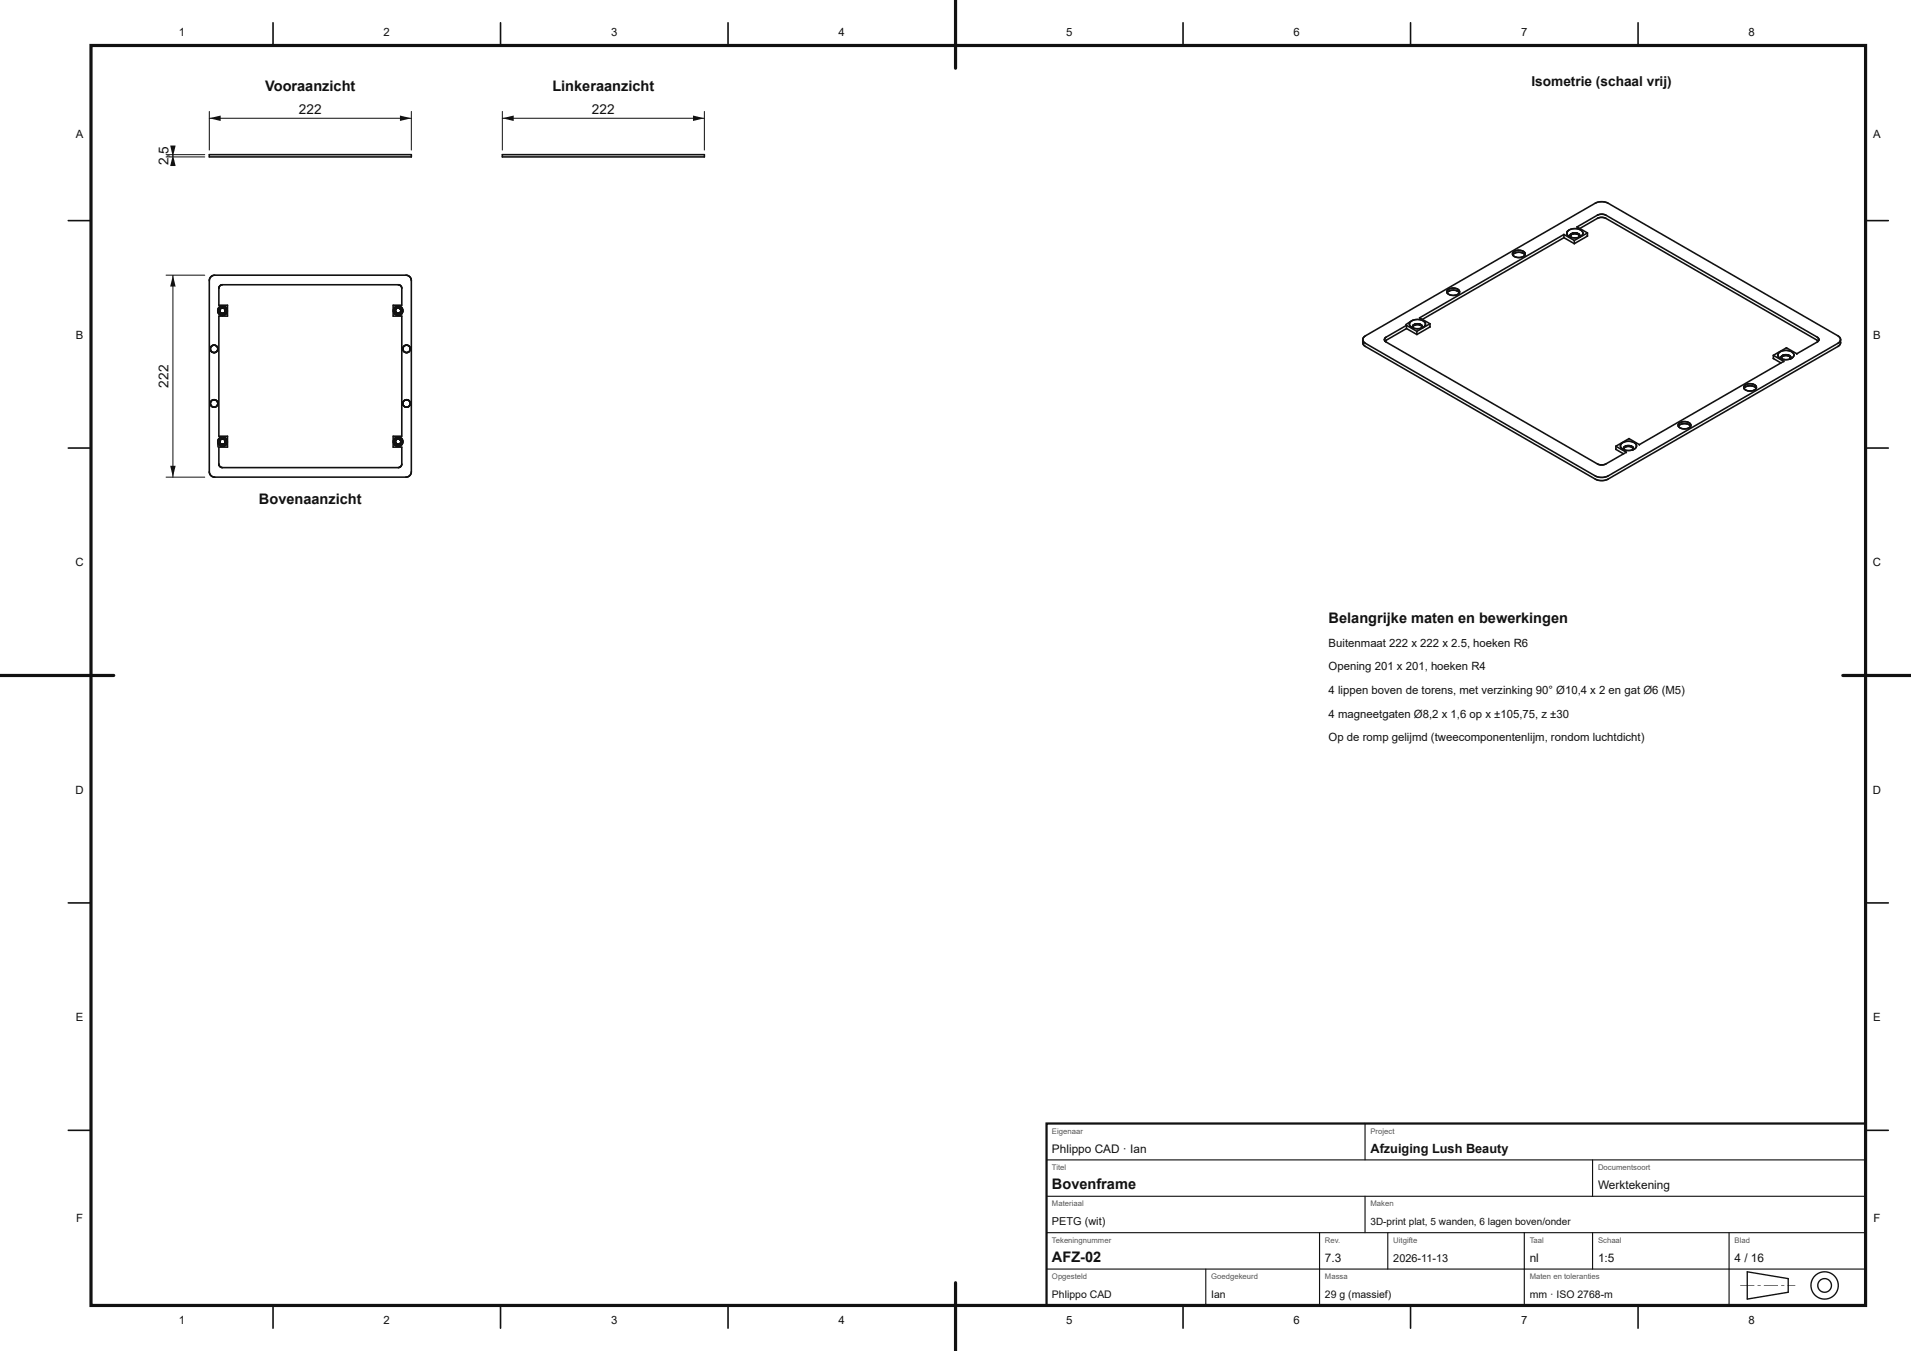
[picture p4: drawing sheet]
<svg xmlns="http://www.w3.org/2000/svg" width="420mm" height="297mm" viewBox="0 0 420 297" stroke-linecap="round" stroke-linejoin="round" font-family="sans-serif">
<g fill="none" stroke="#111" stroke-width=".35">
<path d="M46 34h44.4v.5h-44.4zM46.3 60.9l.9-.4h42a1.19 1.19 0 0 1 1.2 1.2v42a1.19 1.19 0 0 1-1.2 1.2h-42a1.19 1.19 0 0 1-1.2-1.2v-42zM47.9 68.3v.1M47.9 68.4v.4M47.9 68.5l.5 .7M48.3 68.2v.2M48.3 68.4l.1 .3M48.3 68.1v.1M48.3 68.4l.2 .4M48.3 68.5h.1M48.3 62.8l.5-.2h38.8l.5 .2 .2 .5v3.8h-1.9v2.4h1.9v26.4h-1.9v2.4h1.9v3.8l-.2 .5-.5 .2h-38.8l-.5-.2-.2-.5v-3.8h1.9v-2.4h-1.9v-26.4h1.9v-2.4h-1.9v-3.8zM48.4 69.2l.1 .1"/>
<path d="M48.4 67.9l-.1 .2M48.5 68.8l.5 .1M48.7 67.7l-.4 .5M48.7 67.7v.1M48.8 67.7h.2M48.8 67.7l-.3 .1M48.8 67.7h-.1M49 67.7l.5 .5M49 67.7l.1 .1M49.1 67.7l.4 .5M49.2 67.3l.4 .3M49.2 67.3h-.1a1.04 1.04 0 0 0-1.2 1.1"/>
<path d="M49.3 68.8l-.3 .1M49.5 68.5l-.5 .4-.5-.1M49.5 68.4l-.2 .4M49.5 68.2v.3M49.5 68.5h.1M49.5 68.2v.2M49.5 68.4v.1M49.6 67.5l.3 .5v.5M49.9 68.5l-.1 .4a1.04 1.04 0 0 1-1.3 .4M49.9 68.3v.2M86.5 68.4v.2M86.5 68.6l.1 .3"/>
<path d="M86.6 68.8v.1M86.6 68.9l.4 .3M86.9 68.2l.1 .5M87 67.4l-.5 .5v.7M87 67.9l-.1 .3M87 68a.58 .58 0 0 0 0 .6 .58 .58 0 0 0 .6 .3M87 69.2l.1 .1M87 69.2l.8 .1M87.1 68.8l.2 .1M87.3 67.3h.5l.5 .3M87.3 68.9h.1M87.3 67.3l-.4 .1"/>
<path d="M87.4 67.7h.2M87.4 67.7l-.4 .3M87.4 67.7l-.3 .1M87.6 67.7h-.2M87.6 67.7l.4 .2M87.6 67.7l.3 .1M87.7 68.9h-.1M87.7 68.9h.1M87.9 67.8l.1 .1M88 67.9h.1M88 68v.1M88 67.9l.1 .2"/>
<path d="M88 68.1a.63 .63 0 0 1-.7 .8M88 69.2l-.3 .1M88.1 68.5l-.4 .4M88.1 68.1v.4M88.2 67.5l.3 .4v.5M88.5 68.3l-.1 .5-.5 .5M47.9 96.9v1.3M47.9 97.2l.1 .5M47.9 96.9v.1M47.9 97.5l.1 .2M48 97.7a1.05 1.05 0 0 0 1.6 .1M48.3 97v.2"/>
<path d="M48.3 97.2l.2 .4M48.3 96.9v.3M48.5 97.6l.2 .1M48.5 96.6l-.2 .4M48.5 96.6h.1M48.7 96.5l-.2 .1M48.7 96.5l-.4 .5M48.7 97.7h.3M48.8 96.5l.6 .2M48.8 96.5h-.1M49 96.1h.2M49 96.5h.1"/>
<path d="M49.1 97.7h-.4M49.1 96.5l.2 .1M49.1 97.7h-.1M49.2 96.1l.4 .2M49.3 96.6h.1M49.3 97.6l-.2 .1M49.3 96.6l.2 .4M49.3 96.1a1.19 1.19 0 0 0-1.3 .4l-.1 .4M49.4 97.5l-.1 .1M49.4 96.7l.1 .3M49.5 97.2l-.1 .3M49.5 97v.2"/>
<path d="M49.6 96.3v.1M49.6 96.4l.3 .3M49.7 97.8h-.1M49.8 96.6l.1 .3M49.9 96.8v.4M49.9 97.3l-.3 .6M49.9 97.2v.1M86.5 97.1v.3M86.5 97.2v.2M86.5 97.4l.1 .3M86.6 97.6v.1M86.9 97.3l.4 .4"/>
<path d="M86.9 97.3h.1M87 96.7l-.1 .6M87 96.8l-.1 .4 .1 .3M87 96.7h.1M87.1 97.6l.2 .1M87.2 96.6l-.2 .1M87.2 96.6h.1M87.3 96.1h.5l.5 .3M87.3 96.1l-.5 .3-.3 .7M87.3 97.7h.1M87.3 97.7h.4M87.3 96.5l-.3 .2"/>
<path d="M87.4 97.7h.2M87.4 96.5h.2M87.4 96.5l-.2 .1M87.4 96.5h-.1M87.6 96.5h.1M87.7 97.7h-.1M87.7 96.5l.1 .1M87.7 96.5l.2 .1M87.8 98.1h-.1M87.8 96.6l.2 .1M87.9 97.6l-.2 .1M87.9 96.6l.1 .1"/>
<path d="M88 96.7h.1M88 96.8v.1M88 96.7l.1 .2M88 96.9v.5l-.3 .3M88.1 97.3h-.1M88.1 96.9v.4M88.1 97.3l-.1 .2M88.2 96.3l.1 .1M88.3 96.4l.1 .1M88.4 96.5l.1 .6-.1 .5M88.4 97.6v.1a1.03 1.03 0 0 1-1.8 0"/>
<circle cx="47.1" cy="76.7" r=".82"/>
<circle cx="89.3" cy="76.7" r=".82"/>
<circle cx="47.1" cy="88.7" r=".82"/>
<circle cx="89.3" cy="88.7" r=".82"/>
</g>
<circle cx="88" cy="69.2" r=".17" fill="#111"/>
<g fill="none" stroke="#111" stroke-width=".35">
<path d="M110.4 34h44.4v.5h-44.4z"/>
<circle cx="47" cy="76.7" r=".82"/>
<circle cx="48.9" cy="68.3" r="1.04"/>
<circle cx="48.9" cy="68.3" r=".64"/>
<circle cx="87.5" cy="68.3" r=".6"/>
<circle cx="87.5" cy="68.3" r=".64"/>
<circle cx="89.3" cy="76.7" r=".82"/>
<circle cx="47" cy="88.7" r=".82"/>
<circle cx="48.9" cy="97.1" r=".64"/>
<circle cx="87.5" cy="97.1" r=".64"/>
<circle cx="87.5" cy="97.1" r=".6"/>
<circle cx="89.3" cy="88.7" r=".82"/>
</g>
<path d="M46 24.5v8.5M46 26h44.4M90.4 24.5v8.5" fill="none" stroke="#111" stroke-width=".22"/>
<g fill="#111">
<path d="M46 26l2.5-.6v1.2z"/>
<path d="M87.9 25.4l2.5 .6-2.5 .6z"/>
</g>
<path d="M36.5 34.5h8.5M36.5 34h8.5M38 34v.5" fill="none" stroke="#111" stroke-width=".22"/>
<g fill="#111">
<path d="M37.4 32h1.2l-.6 2.5z"/>
<path d="M38 34l.6 2.5h-1.2z"/>
</g>
<path d="M36.5 60.5h8.5M38 60.5v44.4M36.5 104.9h8.5" fill="none" stroke="#111" stroke-width=".22"/>
<g fill="#111">
<path d="M37.4 102.4h1.2l-.6 2.5z"/>
<path d="M38 60.5l.6 2.5h-1.2z"/>
</g>
<path d="M110.4 24.5v8.5M110.4 26h44.4M154.8 24.5v8.5" fill="none" stroke="#111" stroke-width=".22"/>
<g fill="#111">
<path d="M110.4 26l2.5-.6v1.2z"/>
<path d="M152.3 25.4l2.5 .6-2.5 .6z"/>
</g>
<g fill="none" stroke="#111" stroke-width=".35">
<path d="M332.5 56.1a.95 .95 0 0 1 1.2-1.1 1.15 1.15 0 0 1 1.5 1l-.1 .1M332.5 56.1a1.84 1.84 0 0 0 2.6 0M332.5 56a1.84 1.84 0 0 1 2.6 0M332.5 56l-.1 .1M335.1 56v.1M343.7 51.6l2.3 1.3M343.7 52.3l2.3 1.3M343.7 52.3l-31.1 17.9M343.7 51.6v.7M343.7 51.6l-31.7 18.3M344.4 51.5l.1 .2M344.4 51.6l.5 .4"/>
<path d="M344.6 50.7l-.3 .5 .1 .4M344.7 50.6a2.55 2.55 0 0 1 3 .2M344.9 50.6l-.5 .3M344.9 52l.2 .1M344.9 52h.1M345.1 51.8v.1a1.25 1.25 0 0 1 2 0M345.1 51.8l.2 .4M345.1 52.1l1 .2 1-.2M345.1 52.1l.1 .1M345.5 51.3l-.2 .1a.45 .45 0 0 0-.2 .7M345.5 51.3a1.1 1.1 0 0 1 1.7 .7l-.1 .1M345.6 51.3l-.4 .3-.1 .2"/>
<path d="M346 52.9v.7M346.4 51.3l.6 .2 .1 .4M346.4 51.2l-.9 .1M346.6 49.9l2.3 1.3M346.6 49.9l4.5-2.6 .9-.2 .9 .2 46.4 26.8 .4 .5M346.6 49.9v.1M347.1 52.1l-.1 .1M347.1 51.9l-.2 .3M347.2 50.2l3.9-2.2 .8-.2 1 .2 46.7 27M347.3 52l-.2 .1M347.7 50.8l.2 .5M347.9 51.2v.1"/>
<path d="M347.9 51.3l-.2 .4-.6 .4M348.8 51.9h.1M348.9 51.2v.7M348.9 51.9l-2.9 1.7M348.9 51.2l-2.9 1.7M299.5 74.6v1l.6 .6 50.5 29.1 1.4 .4 1.4-.4 50.5-29.1 .6-.6v-1M299.5 74.6l.2-.4 .4-.4 50.5-29.1 1.4-.4 1.4 .4 50.5 29.1 .4 .4 .2 .4M299.5 74.6l.2 .5 .4 .4 50.5 29.1 1.2 .4 .8-.1 .8-.3 50.5-29.1 .4-.4 .2-.5M309.1 72.2l-4.7 2.8M309.1 71.5l-4.5 2.7-.3 .3v.4l.4 .3 46.4 26.8 .8 .2 1-.2 4.5-2.6M309.1 71.5l2.3 1.3M309.1 72.2l2.3 1.3"/>
<path d="M309.1 71.5v.7M309.8 71.1v.5l.5 .4M309.9 70.9l-.1 .2M310.1 70.6l-.4 .4M310.3 72l.2 .1M310.3 72h.1M310.4 70.5l1.5-.2 1.4 .6M310.5 70.4l-1.6 1M310.5 71.8l.2 .4M310.5 72.1l1.2 .2M310.5 72.1h.1M311 71.3l-.4 .2-.1 .3"/>
<path d="M311.3 71.2l-.3 .1M311.3 71.2l-.3 .1a.51 .51 0 0 0-.5 .2 .51 .51 0 0 0 0 .6M311.4 72.8v.7M311.6 71.2l.4 .1M311.6 71.2h.3a.57 .57 0 0 1 .6 .8l-.1 .1M311.6 71.2h-.3M312 69.9l2.3 1.3M312 69.9v.1M312.1 71.3l.4 .4M312.5 71.8a1.32 1.32 0 0 0-2 0M312.5 71.8v.1M312.5 72.1l-1.1 .2"/>
<path d="M312.5 71.7v.2M312.5 71.9l-.2 .3M312.6 72l-.2 .1M312.8 72l-.2 .1M312.8 72h-.1M312.9 70.6l.2 .2M313 71.8l-.2 .2M313.1 70.8l.2 .4M313.2 71.6l-.2 .2M313.3 71.2h.1M313.3 71.2l-.2 .4M314.2 71.8l.1 .1"/>
<path d="M314.3 71.2v.7M314.3 71.9l-2.9 1.6M314.3 71.2l-2.9 1.6M318 64.4a1.81 1.81 0 0 1 2.7 0M318.1 63.8a1.78 1.78 0 0 1 2.7 .3 1.59 1.59 0 0 1-2.6 .5l-.2-.4zM389.7 78.1v.7M389.7 78.1l2.3 1.3M389.7 78.8l1.7 1M389.8 78.8h-.1M390.8 77.8l.1 .7M390.8 77.8h.1M390.8 78.4l.4 .4"/>
<path d="M391.1 77.4l-.4 .4M391.2 78.8l.3 .1M391.2 77.3l-.3 .3M391.2 78.8h.1M391.5 78.7l.2 .3M391.5 78.9h.2M391.5 78.9l.6 .2M392 79.4v.1M392 79.4l-31.7 18.3M392.2 78a.6 .6 0 0 0-.6 .2 .6 .6 0 0 0-.1 .7M392.2 78l.9 .1M392.2 78l1.1 .2 .3 .3-.2 .4"/>
<path d="M392.2 78l-.6 .3-.1 .4M392.6 76.5h.1M392.6 76.5l2.3 1.3M392.6 76.5l-2.9 1.6M392.8 77l1 .4 .5 .7M392.9 77.1l-.8-.1-.9 .3M393.1 78.1l.4 .5M393.3 78.9l-1.5 .1M393.3 78.9v.1M393.4 78.9h.1M393.5 78.9h-.2M393.5 78.6a1.27 1.27 0 0 0-2 .1"/>
<path d="M393.5 78.6l-.2 .3M393.7 78.8l-.2 .1M394.2 77.9v.2M394.2 78.1l-.5 .7M394.9 77.8v.1M399.7 74.6l-.4 .6-4.4 2.6M399.7 74.6v.1M355.1 98.1v.7M355.1 98.1l2.3 1.3M355.1 98.8l1.7 1M355.2 98.7l-.1 .1M356.2 97.7l-.1 .5 .5 .5"/>
<path d="M356.3 97.5l-.2 .3M356.5 97.4l-.2 .1M356.6 98.7l.4 .2M356.6 98.7l.1 .1M356.9 98.6l.2 .3M357.3 98.1a.49 .49 0 0 0-.5 .3 .49 .49 0 0 0 .2 .5M357.3 98.1l-.3 .2-.1 .3a1.34 1.34 0 0 1 1.8-.3l.2 .2M357.4 99.4v.1M358 96.4v.1M358 96.4l2.3 1.3M358 96.4l-2.9 1.7M358.1 98l-.8 .1"/>
<path d="M358.2 98l-.9 .1M358.3 98l.4 .2 .2 .4M358.3 98l.4 .1a.46 .46 0 0 1 .1 .8M358.3 98h-.2M358.8 97.2l.6 .3 .3 .6M358.8 98.9h.1M358.9 98.5v.1M358.9 97.2a2.68 2.68 0 0 0-2.6 .3M358.9 98.7l-.2 .2M358.9 98.6v.1M359.1 98.7l-.9 .3-1.2-.1M359.1 98.7v.1"/>
<path d="M359.6 97.9v.4l-.5 .4M360.3 97.7v.1M368.8 93.7a1.81 1.81 0 0 1 2.7 0M369 93.1a1.7 1.7 0 0 1 2.6 .4 1.61 1.61 0 0 1-2.8 0zM383.3 85.4a1.84 1.84 0 0 0 2.6 0M383.3 85.4l-.1-.1a1.23 1.23 0 0 1 1.8-.9l.8 .4 .2 .3-.1 .3M383.3 85.4a1.85 1.85 0 0 1 2.6 0M383.3 85.4h.1M385.9 85.4h.1"/>
</g>
<circle cx="392.1" cy="79.1" r=".17" fill="#111"/>
<path d="M20 10h390v277h-390z" fill="none" stroke="#111" stroke-width=".7" stroke-linecap="butt"/>
<path d="M210 0v15M0 148.5h25M405 148.5h14.9M210 282v15" fill="none" stroke="#111" stroke-width=".7"/>
<g fill="none" stroke="#111" stroke-width=".35">
<path d="M60 5v5M110 5v5M160 5v5M210 5v5M260 5v5M310 5v5M360 5v5M15 48.5h5M410 48.5h5M15 98.5h5M410 98.5h5M15 148.5h5"/>
<path d="M410 148.5h5M15 198.5h5M410 198.5h5M15 248.5h5M410 248.5h5M60 287v5M110 287v5M160 287v5M210 287v5M260 287v5M310 287v5M360 287v5"/>
</g>
<path d="M230 247h180v40h-180z" fill="none" stroke="#111" stroke-width=".5"/>
<g fill="none" stroke="#111" stroke-width=".25">
<path d="M230 255h180M300 247v8M350 255v8M230 279h180M230 271h180M230 263h180M265 279v8M290 271v16M300 263v8M305 271v8M335 271v16M350 271v8"/>
<path d="M380 271v16"/>
</g>
<path d="M384 279.6l9 1.5v3l-9 1.5z" fill="none" stroke="#111" stroke-width=".3"/>
<path d="M382.4 282.5l3.2 .1-3.1 .1zM386.2 282.5l.8 .1-.7 .1zM387.6 282.5l3.2 .1-3.1 .1zM391.4 282.5l.8 .1-.7 .1zM392.8 282.5l1.8 .1-1.7 .1z" fill="#111"/>
<g fill="none" stroke="#111" stroke-width=".3">
<circle cx="401" cy="282.6" r="3"/>
<circle cx="401" cy="282.6" r="1.5"/>
</g>
<g font-size="3.2" fill="#111">
<text x="58.3" y="20">Vooraanzicht</text>
<text x="121.4" y="20">Linkeraanzicht</text>
<text x="56.9" y="110.9">Bovenaanzicht</text>
<text x="292" y="137">Belangrijke maten en bewerkingen</text>
<text x="231.2" y="261.4">Bovenframe</text>
<text x="231.2" y="277.4">AFZ-02</text>
</g>
<g font-size="3" fill="#111">
<text x="336.6" y="19">Isometrie (schaal vrij)</text>
<text x="65.7" y="25">222</text>
<text x="130.1" y="25">222</text>
<text x="37" y="33.8" transform="rotate(-90 37 33.8)">5</text>
<text x="37" y="36.3" transform="rotate(-90 37 36.3)">2,</text>
<text x="37" y="85.2" transform="rotate(-90 37 85.2)">222</text>
</g>
<text font-size="2.8" fill="#111" x="301.2" y="253.4">Afzuiging Lush Beauty</text>
<g font-size="2.6" fill="#111">
<text x="231.2" y="253.4">Phlippo CAD · Ian</text>
<text x="351.2" y="261.4">Werktekening</text>
<text x="291.2" y="277.4">7.3</text>
<text x="336.2" y="277.4">nl</text>
<text x="351.2" y="277.4">1:5</text>
<text x="381.2" y="277.4">4 / 16</text>
</g>
<g font-size="2.5" fill="#111">
<text x="39.3" y="8">1</text>
<text x="84.3" y="8">2</text>
<text x="134.3" y="8">3</text>
<text x="184.3" y="8">4</text>
<text x="234.3" y="8">5</text>
<text x="284.3" y="8">6</text>
<text x="334.3" y="8">7</text>
<text x="384.3" y="8">8</text>
<text x="16.7" y="30.2">A</text>
<text x="411.7" y="30.2">A</text>
<text x="16.7" y="74.5">B</text>
<text x="411.7" y="74.5">B</text>
<text x="16.6" y="124.5">C</text>
<text x="411.6" y="124.5">C</text>
<text x="292" y="142.2">Buitenmaat 222 x 222 x 2.5, hoeken R6</text>
<text x="292" y="147.4">Opening 201 x 201, hoeken R4</text>
<text x="292" y="152.6">4 lippen boven de torens, met verzinking 90° Ø10,4 x 2 en gat Ø6 (M5)</text>
<text x="292" y="157.8">4 magneetgaten Ø8,2 x 1,6 op x ±105,75, z ±30</text>
<text x="292" y="163">Op de romp gelijmd (tweecomponentenlijm, rondom luchtdicht)</text>
<text x="16.6" y="174.5">D</text>
<text x="411.6" y="174.5">D</text>
<text x="16.7" y="224.5">E</text>
<text x="411.7" y="224.5">E</text>
<text x="16.7" y="268.7">F</text>
<text x="411.7" y="268.7">F</text>
<text x="39.3" y="291">1</text>
<text x="84.3" y="291">2</text>
<text x="134.3" y="291">3</text>
<text x="184.3" y="291">4</text>
<text x="234.3" y="291">5</text>
<text x="284.3" y="291">6</text>
<text x="334.3" y="291">7</text>
<text x="384.3" y="291">8</text>
</g>
<g font-size="2.4" fill="#111">
<text x="231.2" y="269.4">PETG (wit)</text>
<text x="306.2" y="277.4">2026-11-13</text>
</g>
<g font-size="2.3" fill="#111">
<text x="231.2" y="285.4">Phlippo CAD</text>
<text x="266.2" y="285.4">Ian</text>
<text x="291.2" y="285.4">29 g (massief)</text>
<text x="336.2" y="285.4">mm · ISO 2768-m</text>
</g>
<text font-size="2.2" fill="#111" x="301.2" y="269.4">3D-print plat, 5 wanden, 6 lagen boven/onder</text>
<g font-size="1.7" fill="#555">
<text x="231.2" y="249.2">Eigenaar</text>
<text x="301.2" y="249.2">Project</text>
<text x="231.2" y="257.2">Titel</text>
<text x="351.2" y="257.2">Documentsoort</text>
<text x="231.2" y="265.2">Materiaal</text>
<text x="301.2" y="265.2">Maken</text>
<text x="231.2" y="273.2">Tekeningnummer</text>
<text x="291.2" y="273.2">Rev.</text>
<text x="306.2" y="273.2">Uitgifte</text>
<text x="336.2" y="273.2">Taal</text>
<text x="351.2" y="273.2">Schaal</text>
<text x="381.2" y="273.2">Blad</text>
<text x="231.2" y="281.2">Opgesteld</text>
<text x="266.2" y="281.2">Goedgekeurd</text>
<text x="291.2" y="281.2">Massa</text>
<text x="336.2" y="281.2">Maten en toleranties</text>
</g>
</svg>
